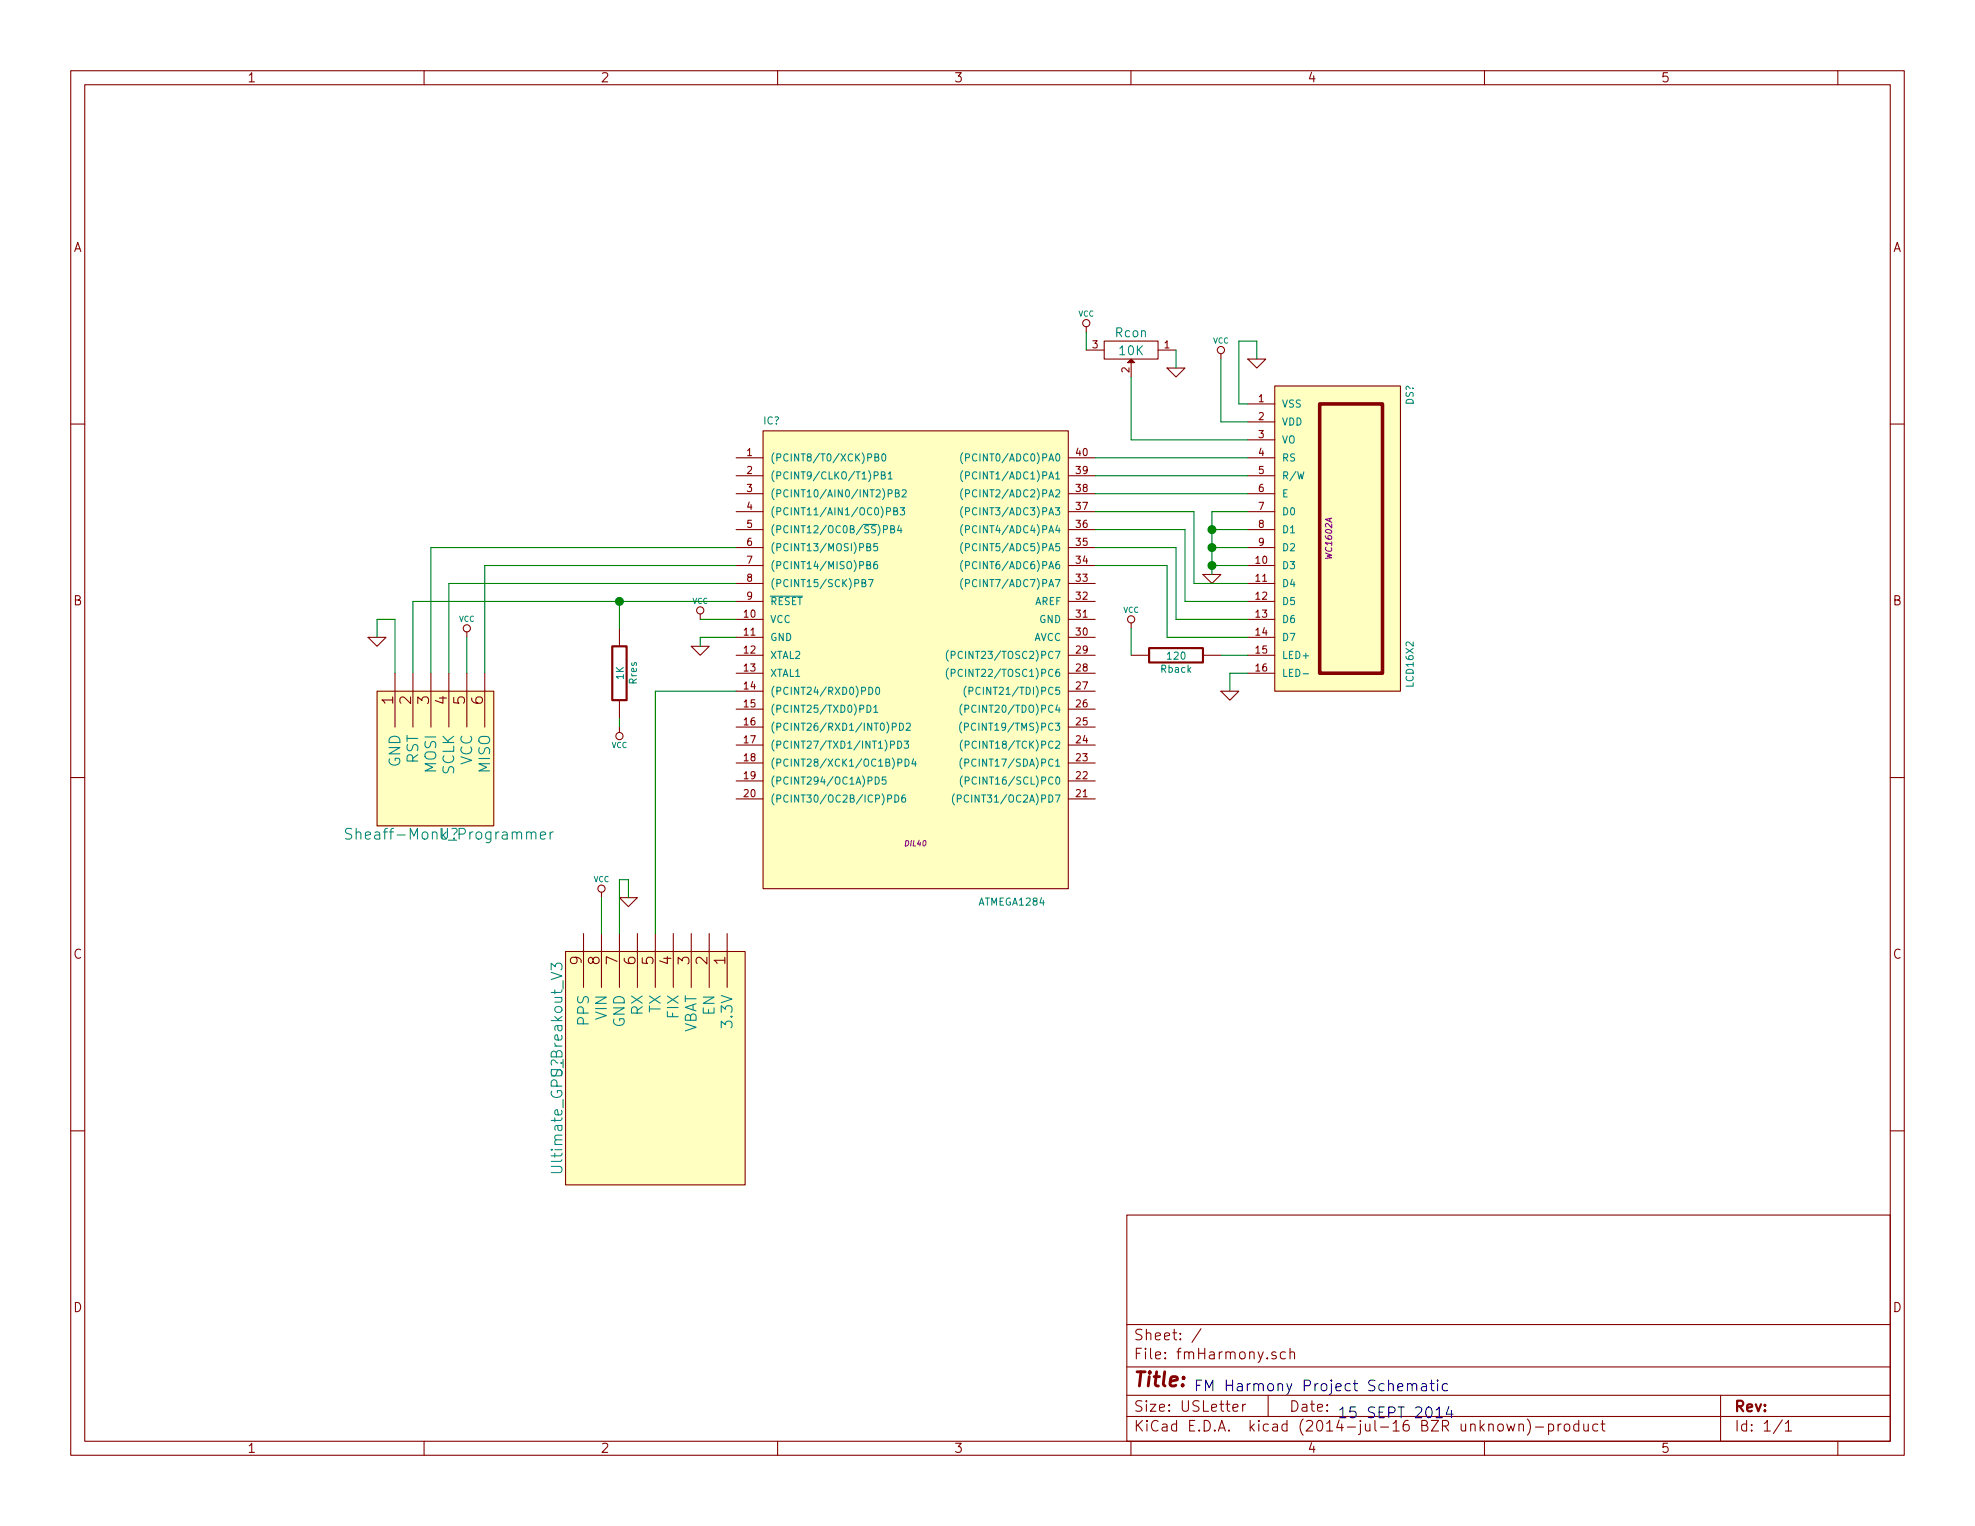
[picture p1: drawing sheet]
<svg xmlns="http://www.w3.org/2000/svg" width="279mm" height="216mm" viewBox="0 0 279 216" stroke-linecap="round" stroke-linejoin="round" font-family="sans-serif">
<g fill="none" stroke="#840000" stroke-width=".15">
<path d="M10 10h259.4v195.9h-259.4zM12 12h255.4v191.9h-255.4zM60 10v2M110 10v2M160 10v2M210 10v2M260 10v2M10 60h2M153.7 46.2v.8M153.7 49.5h2.5M156.2 48.3h7.6v2.5h-7.6zM160 51.3v2"/>
<path d="M163.8 49.5h2.6M165.1 52.1h2.5l-1.2 1.2zM172.7 50v.8M176.5 50.8h2.6l-1.3 1.3zM176.5 57.2h3.8M176.5 59.7h3.8M180.3 54.6h17.8v43.2h-17.8zM267.4 60h2M104.1 64.8h3.8M104.1 67.3h3.8M104.1 69.9h3.8M104.1 72.4h3.8"/>
<path d="M104.1 74.9h3.8M104.1 77.5h3.8M107.9 61h43.2v64.7h-43.2zM151.1 64.8h3.8M151.1 67.3h3.8M151.1 69.9h3.8M151.1 72.4h3.8M151.1 74.9h3.8M151.1 77.5h3.8M176.5 64.8h3.8M176.5 67.3h3.8M176.5 69.9h3.8"/>
<path d="M176.5 72.4h3.8M176.5 74.9h3.8M176.5 77.5h3.8M176.5 62.2h3.8M52.1 90.2h2.5l-1.3 1.2zM53.3 97.8h16.5v19h-16.5zM55.9 95.3v7.6M58.4 95.3v7.6M61 95.3v7.6M63.5 95.3v7.6M66 89.4v.8M66 95.3v7.6"/>
<path d="M68.6 95.3v7.6M87.6 88.9v2.5M87.6 99.1v2.5M97.8 91.4h2.5l-1.2 1.3zM99.1 86.9v.7M104.1 80h3.8M104.1 82.6h3.8M104.1 85.1h3.8M104.1 87.6h3.8M104.1 90.2h3.8M104.1 92.7h3.8M104.1 95.3h3.8"/>
<path d="M104.1 97.8h3.8M151.1 80h3.8M151.1 82.6h3.8M151.1 85.1h3.8M151.1 87.6h3.8M151.1 90.2h3.8M151.1 92.7h3.8M151.1 95.3h3.8M151.1 97.8h3.8M160 88.1v.8M160 92.7h2.6M170.2 81.3h2.5l-1.3 1.3z"/>
<path d="M170.2 92.7h2.5M172.7 97.8h2.6l-1.3 1.3zM176.5 80h3.8M176.5 82.6h3.8M176.5 85.1h3.8M176.5 87.6h3.8M176.5 90.2h3.8M176.5 92.7h3.8M176.5 95.3h3.8M10 110h2M87.6 102.9v.7M104.1 113h3.8"/>
<path d="M104.1 110.5h3.8M104.1 108h3.8M104.1 105.4h3.8M104.1 100.3h3.8M104.1 102.9h3.8M151.1 113h3.8M151.1 110.5h3.8M151.1 108h3.8M151.1 105.4h3.8M151.1 100.3h3.8M151.1 102.9h3.8M267.4 110h2"/>
<path d="M80 134.6h25.4v33h-25.4zM82.5 132.1v7.6M85.1 126.2v.8M85.1 132.1v7.6M87.6 127h2.6l-1.3 1.3zM87.6 132.1v7.6M90.2 132.1v7.6M92.7 132.1v7.6M95.2 132.1v7.6M97.8 132.1v7.6M100.3 132.1v7.6M102.9 132.1v7.6"/>
<path d="M10 160h2M267.4 160h2M95.2 170.2h.1M159.4 171.9h108v32h-108zM159.4 197.4h108M159.4 193.4h108M159.4 187.4h108M169.9 188l-1.3 1.9M174.4 199.2l.7-.2v-.2l-.4-.1-.3 .2 .1 .7 .2 .1 .4-.1M175.8 198.7v1M176.2 198.7l-.3 .1-.1 .2M179.4 197.4v3"/>
<path d="M180.5 191.3a.37 .37 0 0 0-.6 .2 .54 .54 0 0 0 .6 .3l.1 .2-.1 .2-.2 .1-.4-.1M181.8 191.3h-.4l-.3 .2 .1 .6 .2 .2 .4-.1M182.5 191.4a.38 .38 0 0 1 .6 .1v.8M182.5 190.8v1.5M243.4 197.4v6.5M60 203.9v2M110 203.9v2M159.4 200.4h108M160 203.9v2M210 203.9v2M213.2 201.5l.3 1 .2-.7 .3 .7 .3-1M214.9 201.6a.38 .38 0 0 1 .6 .1v.8"/>
<path d="M214.9 201.5v1M216.1 200.8a1.71 1.71 0 0 1 0 2.2M217.2 201.9h1.2M219.1 201.5a.48 .48 0 0 1 .6 .1l.1 .2-.1 .5a.48 .48 0 0 1-.6 .1M219.1 201.5v1.5M220.4 201.5v1M220.9 201.5h-.3l-.2 .3M221.4 201.6a.41 .41 0 0 1 .7 .2v.4a.41 .41 0 0 1-.4 .3 .41 .41 0 0 1-.4-.3zM223.3 201.5h-.4l-.3 .3 .1 .5 .2 .2 .4-.1M223.3 201v1.5M224.1 201.5v.9a.4 .4 0 0 0 .6-.1M224.7 201.5v1"/>
<path d="M226 201.5h-.4l-.3 .3 .1 .5 .2 .2 .4-.1M226.5 201.5h.6M226.7 201v1.3l.2 .2h.2M252.1 200.9l-1.2 1.9M252.6 201.4l.4-.4v1.5M252.6 202.5h.8M260 203.9v2"/>
<circle cx="153.7" cy="45.7" r=".51"/>
<circle cx="172.7" cy="49.5" r=".51"/>
<circle cx="66" cy="88.9" r=".51"/>
<circle cx="99.1" cy="86.4" r=".51"/>
<circle cx="160" cy="87.6" r=".51"/>
<circle cx="87.6" cy="104.1" r=".51"/>
<circle cx="85.1" cy="125.7" r=".51"/>
</g>
<g fill="#ffffc2" stroke="#ffffc2" stroke-width=".25">
<path d="M80 134.6h25.4v33h-25.4z"/>
<path d="M53.3 97.8h16.5v19h-16.5z"/>
<path d="M107.9 61h43.2v64.7h-43.2z"/>
<path d="M180.3 54.6h17.8v43.2h-17.8z"/>
</g>
<g fill="none" stroke="#008484" stroke-width=".15">
<path d="M122.6 77.4l.5-.1v-.3l-.5-.1v1h.4l.2-.3-.2-.2M122.6 79.9h.5v-.3l-.5-.1v1h.4l.2-.4-.2-.2M123.7 67.3l.5-.1v-.1v-.3h-.5v1M123.8 64.7l.4-.1 .1-.3-.5-.1v1h.4l.1-.3-.2-.2M124.1 79.5l-.4 .1-.1 .7 .2 .2 .3-.1v-.5l-.3-.1-.2 .2M124.1 76.9h-.5v.5l.1-.1h.4v.5l-.1 .1-.4-.1M124.7 67.2h.4l.1-.3-.5-.1v1h.4l.1-.4-.2-.2M124.9 64.3l.2-.1a.59 .59 0 0 1-.1 1 .71 .71 0 0 1-.1-.9zM125 74.9h.5l.1-.2-.1-.3h-.5v1M125.4 72.4l.5-.1 .1-.1-.1-.3-.5-.1v1M125.7 67.1l.2-.3v1M125.7 69.8h.4l.1-.2-.1-.3h-.4v1"/>
<path d="M125.7 67.8h.5M126 74.9l.4-.1 .1-.3-.5-.1v1h.4l.2-.3-.3-.2M126.4 72.3h.5v-.4l-.5-.1v1h.4l.2-.3-.2-.2M126.7 69.8l.4-.1 .1-.3-.5-.1v1h.4l.1-.3-.2-.2M127.2 74.3l-.2 .8h.6M127.4 71.8h.6l-.4 .4 .3 .1v.4l-.1 .1-.4-.1M127.5 74.7v.7M127.6 69.4l.4-.1 .2 .1v.2l-.6 .7h.6M136.2 64.1a1.2 1.2 0 0 0 0 1.5M136.2 79.3a1.2 1.2 0 0 0 0 1.5M136.2 76.8a1.2 1.2 0 0 0 0 1.5M136.2 74.2a1.2 1.2 0 0 0 0 1.6"/>
<path d="M136.2 71.7a1.2 1.2 0 0 0 0 1.5M136.2 69.1a1.2 1.2 0 0 0 0 1.6M136.2 66.6a1.2 1.2 0 0 0 0 1.5M136.6 64.7h.5l.1-.2-.1-.2-.5-.1v1M136.6 80l.5-.1 .1-.1-.1-.3h-.5v1M136.6 77.4h.5l.1-.2-.1-.2-.5-.1v1M136.6 74.9h.5l.1-.2-.1-.3h-.5v1M136.6 72.4l.5-.1 .1-.1-.1-.3-.5-.1v1M136.6 69.8h.5l.1-.2-.1-.3h-.5v1M136.6 67.3l.5-.1 .1-.1-.1-.3h-.5v1M109 84.4h4.5M121.9 82.5l.5-.1v-.3l-.5-.1v1h.4l.2-.3-.2-.2"/>
<path d="M122.7 99.8a.51 .51 0 0 1 .5 .5 .51 .51 0 0 1-.5 .5zM122.9 82h.6l-.4 1M122.9 97.2a.51 .51 0 0 1 .6 .5 .51 .51 0 0 1-.6 .5zM124 97.3l.2-.1a.59 .59 0 0 1-.1 1l-.1-.1-.1-.2zM134.2 94.5a1.2 1.2 0 0 0 0 1.6M134.2 92a1.2 1.2 0 0 0 0 1.5M134.6 95.2h.5v-.2v-.3h-.5v1M134.6 92.7l.5-.1v-.1v-.3h-.5v1M136.1 99.6a1.2 1.2 0 0 0 0 1.6M136.2 81.8a1.2 1.2 0 0 0 0 1.6M136.6 82.5h.5l.1-.2-.1-.3h-.5v1M136.7 97.1a1.2 1.2 0 0 0 0 1.5"/>
<path d="M137.1 97.8l.5-.1v-.1v-.3l-.5-.1v1M184.4 95.3h.7M49.8 117.3a.62 .62 0 0 0-.9 0 .36 .36 0 0 0 .3 .6 .53 .53 0 0 1 .6 .4l-.1 .3a.62 .62 0 0 1-.8 0M76.5 118.2l.7-.1-.1-.3-.4-.1-.2 .2v.7l.2 .1 .4-.1M77.8 117.7v1M78.3 117.7l-.3 .1-.2 .2M123.6 100.1l.3-.3v1M123.6 100.8h.6M123.8 109.9a.51 .51 0 0 1 .6 .5 .51 .51 0 0 1-.6 .5zM125.3 109.9h-.5v.5l.1-.1 .4 .1v.4l-.1 .1-.4-.1M125.6 113h.5v-.2v-.3h-.5v1M126 105.4l.5-.1v-.1v-.3h-.5v1"/>
<path d="M126.2 102.8h.5l.1-.2-.1-.2-.5-.1v1M126.6 112.5a.51 .51 0 0 1 .6 .5 .51 .51 0 0 1-.6 .5zM127 104.9a.51 .51 0 0 1 .6 .5 .51 .51 0 0 1-.6 .5zM127 107.9h.5l.1-.2-.1-.3h-.5v1M127.3 102.3a.51 .51 0 0 1 .5 .5 .51 .51 0 0 1-.5 .5zM127.9 104.9h.6l-.3 .3 .3 .1v.5l-.2 .1-.4-.1M128 112.5l-.3 .1-.1 .7 .1 .2 .4-.1-.1-.5h-.3l-.1 .2M128 107.4a.51 .51 0 0 1 .6 .5 .51 .51 0 0 1-.6 .5zM128.2 102.4l.4-.1 .2 .1v.2l-.6 .7h.6M129.2 107.3l-.2 .8h.6M129.5 107.7v.7M135 112.3a1.2 1.2 0 0 0 0 1.6"/>
<path d="M135.4 113h.5l.1-.2-.1-.3h-.5v1M136 102.2a1.2 1.2 0 0 0 0 1.5M136.1 107.2a1.2 1.2 0 0 0 0 1.6M136.1 109.8a1.2 1.2 0 0 0 0 1.5M136.1 104.7a1.2 1.2 0 0 0 0 1.5M136.4 102.8h.5l.1-.2-.1-.2-.5-.1v1M136.5 107.9h.5l.1-.2-.1-.3h-.5v1M136.5 100.3h.5l.1-.2-.1-.3h-.5v1M136.6 110.5l.4-.1 .1-.1-.1-.3-.4-.1v1M136.6 105.4l.4-.1 .1-.1-.1-.3h-.4v1M78 137.6l1.5 .5-1.5 .5M78 137.2v-.9l.6 .5a.44 .44 0 0 1 .2-.5h.4l.2 .1 .1 .6-.2 .2"/>
<path d="M78 165h1.2a.48 .48 0 0 1 .3 .5 .48 .48 0 0 1-.3 .4h-1.2"/>
</g>
<path d="M86.6 91.4h2v7.7h-2zM162.6 91.7h7.6v2h-7.6z" fill="none" stroke="#840000" stroke-width=".3"/>
<path d="M199.1 195.9a.38 .38 0 0 1 .7 .1v.8M199.8 196a.35 .35 0 0 1 .3-.3 .35 .35 0 0 1 .3 .3v.8M201.1 195.8h.2h.4l.1 1M201.8 196.1l-.5 .1a.3 .3 0 0 0-.2 .3 .3 .3 0 0 0 .2 .3l.5-.1M202.3 195.8h.6M202.5 195.2v1.4l.1 .1 .3 .1M203.4 195.2l-.1 .1 .1 .1 .1-.1-.1-.1v.2M203.4 195.8v1M204.8 195.8a.48 .48 0 0 0-.7 .1l-.1 .6a.48 .48 0 0 0 .8 .2M205 199l-.4 1.1h1M205.3 199.6v1" fill="none" stroke="#0000c2" stroke-width=".15"/>
<path d="M160 50.8l.5 .5h-1z" fill="#840000" stroke="#840000" stroke-width=".15"/>
<path d="M190.7 76.6a.8 .8 0 0 0 .8 1h.8l.2-.1 .2-.3v-.4l-.2-.3-.7-.1-.3 .2-.1 .6 .1 .2 .3 .2M191.3 74.7l1.4 1.1M192.7 78.9h-2l.4 .4 .1 .2M192.7 72.8v1.3l-1.2-1.2a.54 .54 0 0 0-.8 .3v.5l.2 .3M192.7 78.4v1.1M192.7 74.7l-1.4 1.1" fill="none" stroke="#840000" stroke-width=".41"/>
<path d="M186.7 57.2h8.9v38.1h-8.9z" fill="none" stroke="#840000" stroke-width=".51"/>
<g fill="none" stroke="#008400" stroke-width=".15">
<path d="M153.7 47v2.5M160 53.3v8.9h16.5M166.4 49.5v2.6M172.7 50.8v8.9h3.8M177.8 50.8v-2.5h-2.5v8.9h1.2M104.1 77.5h-43.1v17.8M154.9 74.9h12.7v10.2h8.9M154.9 77.5h11.5v10.1h10.1M154.9 72.4h14v10.2h7.6M154.9 64.8h21.6M154.9 67.3h21.6M154.9 69.9h21.6"/>
<path d="M171.4 77.5h5.1M171.4 74.9h5.1M176.5 72.4h-5.1v8.9M53.3 90.2v-2.6h2.6v7.7M66 90.2v5.1M87.6 85.1v3.8M99.1 87.6h5M104.1 85.1h-45.7v10.2M104.1 80h-35.5v15.3M104.1 82.6h-40.6v12.7M104.1 90.2h-5v1.2M104.1 97.8h-11.4v34.3"/>
<path d="M154.9 80h10.2v10.2h11.4M160 88.9v3.8M171.4 80h5.1M172.7 92.7h3.8M176.5 95.3h-2.5v2.5M87.6 101.6v1.3M85.1 127v5.1M88.9 127v-2.5h-1.3v7.6"/>
</g>
<g fill="#008400" stroke="#008400" stroke-width=".25">
<circle cx="87.6" cy="85.1" r=".51"/>
<circle cx="171.5" cy="80" r=".51"/>
<circle cx="171.5" cy="77.5" r=".51"/>
<circle cx="171.5" cy="74.9" r=".51"/>
</g>
<text font-size="2.8" fill="#840000" x="160.4" y="196.2">Title:</text>
<g font-size="2.1" fill="#840000">
<text x="55.6" y="99.6" transform="rotate(-90 55.6 99.6)">1</text>
<text x="58.2" y="99.6" transform="rotate(-90 58.2 99.6)">2</text>
<text x="60.7" y="99.6" transform="rotate(-90 60.7 99.6)">3</text>
<text x="63.2" y="99.6" transform="rotate(-90 63.2 99.6)">4</text>
<text x="65.8" y="99.6" transform="rotate(-90 65.8 99.6)">5</text>
<text x="68.3" y="99.6" transform="rotate(-90 68.3 99.6)">6</text>
<text x="82.3" y="136.5" transform="rotate(-90 82.3 136.5)">9</text>
<text x="84.8" y="136.5" transform="rotate(-90 84.8 136.5)">8</text>
<text x="87.4" y="136.5" transform="rotate(-90 87.4 136.5)">7</text>
<text x="89.9" y="136.5" transform="rotate(-90 89.9 136.5)">6</text>
<text x="92.5" y="136.5" transform="rotate(-90 92.5 136.5)">5</text>
<text x="95" y="136.5" transform="rotate(-90 95 136.5)">4</text>
<text x="97.5" y="136.5" transform="rotate(-90 97.5 136.5)">3</text>
<text x="100.1" y="136.5" transform="rotate(-90 100.1 136.5)">2</text>
<text x="102.6" y="136.5" transform="rotate(-90 102.6 136.5)">1</text>
<text x="160.4" y="189.6">Sheet: /</text>
<text x="160.4" y="192.3">File: fmHarmony.sch</text>
<text x="160.4" y="199.7">Size: USLetter</text>
<text x="182.4" y="199.7">Date:</text>
<text x="245.4" y="199.7">Rev:</text>
<text x="245.4" y="202.5">Id: 1/1</text>
</g>
<g font-size="2.1" fill="#008484">
<text x="56.6" y="108.6" transform="rotate(-90 56.6 108.6)">GND</text>
<text x="59.2" y="108.1" transform="rotate(-90 59.2 108.1)">RST</text>
<text x="61.7" y="109.3" transform="rotate(-90 61.7 109.3)">MOSI</text>
<text x="64.3" y="109.7" transform="rotate(-90 64.3 109.7)">SCLK</text>
<text x="66.8" y="108.4" transform="rotate(-90 66.8 108.4)">VCC</text>
<text x="69.3" y="109.3" transform="rotate(-90 69.3 109.3)">MISO</text>
<text x="50.2" y="118.8">Sheaff-Monk_Programmer</text>
<text x="62.1" y="118.8">U?</text>
<text x="90.9" y="143.7" transform="rotate(-90 90.9 143.7)">RX</text>
<text x="93.5" y="143.4" transform="rotate(-90 93.5 143.4)">TX</text>
<text x="101.1" y="143.7" transform="rotate(-90 101.1 143.7)">EN</text>
<text x="83.3" y="145" transform="rotate(-90 83.3 145)">PPS</text>
<text x="85.9" y="144.2" transform="rotate(-90 85.9 144.2)">VIN</text>
<text x="88.4" y="145.4" transform="rotate(-90 88.4 145.4)">GND</text>
<text x="96" y="144" transform="rotate(-90 96 144)">FIX</text>
<text x="98.6" y="146.5" transform="rotate(-90 98.6 146.5)">VBAT</text>
<text x="103.6" y="145.1" transform="rotate(-90 103.6 145.1)">3.3V</text>
<text x="79.6" y="152.5" transform="rotate(-90 79.6 152.5)">U?</text>
<text x="79.6" y="165.2" transform="rotate(-90 79.6 165.2)">Ultimate_GPS_Breakout_V3</text>
</g>
<g font-size="2.1" fill="#0000c2">
<text x="168.9" y="196.8">FM Harmony Project Schematic</text>
<text x="160.4" y="202.5">KiCad E.D.A. kicad (2014-jul-16 BZR unknown)-product</text>
<text x="189.2" y="200.7">15 SEPT 2014</text>
</g>
<g font-size="1.8" fill="#840000">
<text x="35" y="11.6">1</text>
<text x="85" y="11.6">2</text>
<text x="135" y="11.6">3</text>
<text x="185" y="11.6">4</text>
<text x="235" y="11.6">5</text>
<text x="10.4" y="35.6">A</text>
<text x="267.8" y="35.6">A</text>
<text x="10.4" y="85.6">B</text>
<text x="267.8" y="85.6">B</text>
<text x="10.4" y="135.6">C</text>
<text x="267.8" y="135.6">C</text>
<text x="10.4" y="185.6">D</text>
<text x="267.8" y="185.6">D</text>
<text x="35" y="205.5">1</text>
<text x="85" y="205.5">2</text>
<text x="135" y="205.5">3</text>
<text x="185" y="205.5">4</text>
<text x="235" y="205.5">5</text>
</g>
<g font-size="1.8" fill="#008484">
<text x="157.8" y="47.7">Rcon</text>
<text x="158.4" y="50.2">10K</text>
</g>
<g font-size="1.4" fill="#840000">
<text x="154.6" y="49.3">3</text>
<text x="159.8" y="52.7" transform="rotate(-90 159.8 52.7)">2</text>
<text x="164.7" y="49.3">1</text>
<text x="178.1" y="56.9">1</text>
<text x="178.1" y="59.4">2</text>
<text x="105.7" y="64.5">1</text>
<text x="152.2" y="64.5">40</text>
<text x="178.1" y="62">3</text>
<text x="178.1" y="64.5">4</text>
<text x="105.7" y="67.1">2</text>
<text x="105.7" y="69.6">3</text>
<text x="152.2" y="69.6">38</text>
<text x="152.2" y="67.1">39</text>
<text x="178.1" y="67.1">5</text>
<text x="178.1" y="69.6">6</text>
<text x="105.7" y="72.1">4</text>
<text x="105.7" y="74.7">5</text>
<text x="105.7" y="77.2">6</text>
<text x="152.2" y="77.2">35</text>
<text x="152.2" y="74.7">36</text>
<text x="152.2" y="72.1">37</text>
<text x="178.1" y="72.1">7</text>
<text x="178.1" y="74.7">8</text>
<text x="178.1" y="77.2">9</text>
<text x="105.7" y="79.8">7</text>
<text x="105.7" y="82.3">8</text>
<text x="152.2" y="82.3">33</text>
<text x="152.2" y="79.8">34</text>
<text x="177.6" y="79.8">10</text>
<text x="177.6" y="82.3">11</text>
<text x="105.3" y="87.4">10</text>
<text x="105.3" y="89.9">11</text>
<text x="105.7" y="84.8">9</text>
<text x="152.2" y="89.9">30</text>
<text x="152.2" y="87.4">31</text>
<text x="152.2" y="84.8">32</text>
<text x="177.6" y="84.8">12</text>
<text x="177.6" y="87.4">13</text>
<text x="177.6" y="89.9">14</text>
<text x="105.3" y="92.5">12</text>
<text x="105.3" y="95">13</text>
<text x="152.2" y="95">28</text>
<text x="152.2" y="92.5">29</text>
<text x="177.6" y="92.5">15</text>
<text x="177.6" y="95">16</text>
<text x="105.3" y="97.5">14</text>
<text x="105.3" y="100.1">15</text>
<text x="152.2" y="100.1">26</text>
<text x="152.2" y="97.5">27</text>
<text x="105.3" y="102.6">16</text>
<text x="105.3" y="105.2">17</text>
<text x="105.3" y="107.7">18</text>
<text x="152.2" y="107.7">23</text>
<text x="152.2" y="105.2">24</text>
<text x="152.2" y="102.6">25</text>
<text x="105.3" y="112.8">20</text>
<text x="105.3" y="110.2">19</text>
<text x="152.2" y="112.8">21</text>
<text x="152.2" y="110.2">22</text>
</g>
<g font-size="1.4" fill="#008484">
<text x="181.4" y="57.7">VSS</text>
<text x="200" y="57.3" transform="rotate(-90 200 57.3)">DS?</text>
<text x="108" y="60">IC?</text>
<text x="109" y="65.3">(PCINT8/T0/XCK)PB0</text>
<text x="137.1" y="65.3">(PCINT0/ADC0)PA0</text>
<text x="181.4" y="60.2">VDD</text>
<text x="181.4" y="62.7">VO</text>
<text x="181.4" y="65.3">RS</text>
<text x="109" y="67.8">(PCINT9/CLKO/T1)PB1</text>
<text x="109" y="70.4">(PCINT10/AIN0/INT2)PB2</text>
<text x="137.1" y="70.4">(PCINT2/ADC2)PA2</text>
<text x="137.1" y="67.8">(PCINT1/ADC1)PA1</text>
<text x="181.4" y="67.8">R/W</text>
<text x="181.4" y="70.4">E</text>
<text x="109" y="72.9">(PCINT11/AIN1/OC0)PB3</text>
<text x="109" y="75.4">(PCINT12/OC0B/SS)PB4</text>
<text x="109" y="78">(PCINT13/MOSI)PB5</text>
<text x="137.1" y="78">(PCINT5/ADC5)PA5</text>
<text x="137.1" y="75.4">(PCINT4/ADC4)PA4</text>
<text x="137.1" y="72.9">(PCINT3/ADC3)PA3</text>
<text x="181.4" y="72.9">D0</text>
<text x="181.4" y="75.4">D1</text>
<text x="181.4" y="78">D2</text>
<text x="109" y="80.5">(PCINT14/MISO)PB6</text>
<text x="109" y="83.1">(PCINT15/SCK)PB7</text>
<text x="137.1" y="83.1">(PCINT7/ADC7)PA7</text>
<text x="137.1" y="80.5">(PCINT6/ADC6)PA6</text>
<text x="181.4" y="80.5">D3</text>
<text x="181.4" y="83.1">D4</text>
<text x="109" y="85.6">RESET</text>
<text x="109" y="88.1">VCC</text>
<text x="146.3" y="85.6">AREF</text>
<text x="147" y="88.1">GND</text>
<text x="181.4" y="85.6">D5</text>
<text x="181.4" y="88.1">D6</text>
<text x="109" y="90.7">GND</text>
<text x="109" y="93.2">XTAL2</text>
<text x="109" y="95.8">XTAL1</text>
<text x="135.5" y="95.8">(PCINT22/TOSC1)PC6</text>
<text x="135.5" y="93.2">(PCINT23/TOSC2)PC7</text>
<text x="146.1" y="90.7">AVCC</text>
<text x="164.3" y="95.2">Rback</text>
<text x="165.2" y="93.3">120</text>
<text x="181.4" y="90.7">D7</text>
<text x="181.4" y="93.2">LED+</text>
<text x="181.4" y="95.8">LED-</text>
<text x="88.2" y="96.1" transform="rotate(-90 88.2 96.1)">1K</text>
<text x="90.1" y="96.8" transform="rotate(-90 90.1 96.8)">Rres</text>
<text x="109" y="98.3">(PCINT24/RXD0)PD0</text>
<text x="109" y="100.8">(PCINT25/TXD0)PD1</text>
<text x="137.2" y="100.8">(PCINT20/TDO)PC4</text>
<text x="137.9" y="98.3">(PCINT21/TDI)PC5</text>
<text x="200" y="97.1" transform="rotate(-90 200 97.1)">LCD16X2</text>
<text x="109" y="103.4">(PCINT26/RXD1/INT0)PD2</text>
<text x="109" y="105.9">(PCINT27/TXD1/INT1)PD3</text>
<text x="137.2" y="103.4">(PCINT19/TMS)PC3</text>
<text x="137.3" y="105.9">(PCINT18/TCK)PC2</text>
<text x="109" y="113.5">(PCINT30/OC2B/ICP)PD6</text>
<text x="109" y="108.5">(PCINT28/XCK1/OC1B)PD4</text>
<text x="109" y="111">(PCINT294/OC1A)PD5</text>
<text x="136.3" y="113.5">(PCINT31/OC2A)PD7</text>
<text x="137.2" y="108.5">(PCINT17/SDA)PC1</text>
<text x="137.4" y="111">(PCINT16/SCL)PC0</text>
<text x="138.5" y="128.1">ATMEGA1284</text>
</g>
<text font-size="1.2" fill="#840084" x="188.4" y="79" transform="rotate(-90 188.4 79)">WC1602A</text>
<g font-size="1.1" fill="#008484">
<text x="152.6" y="44.8">VCC</text>
<text x="171.6" y="48.6">VCC</text>
<text x="64.9" y="88">VCC</text>
<text x="97.9" y="85.4">VCC</text>
<text x="158.9" y="86.7">VCC</text>
<text x="86.5" y="105.8">VCC</text>
<text x="84" y="124.8">VCC</text>
</g>
<text font-size="1.1" fill="#840084" x="128.1" y="119.7">DIL40</text>
</svg>
